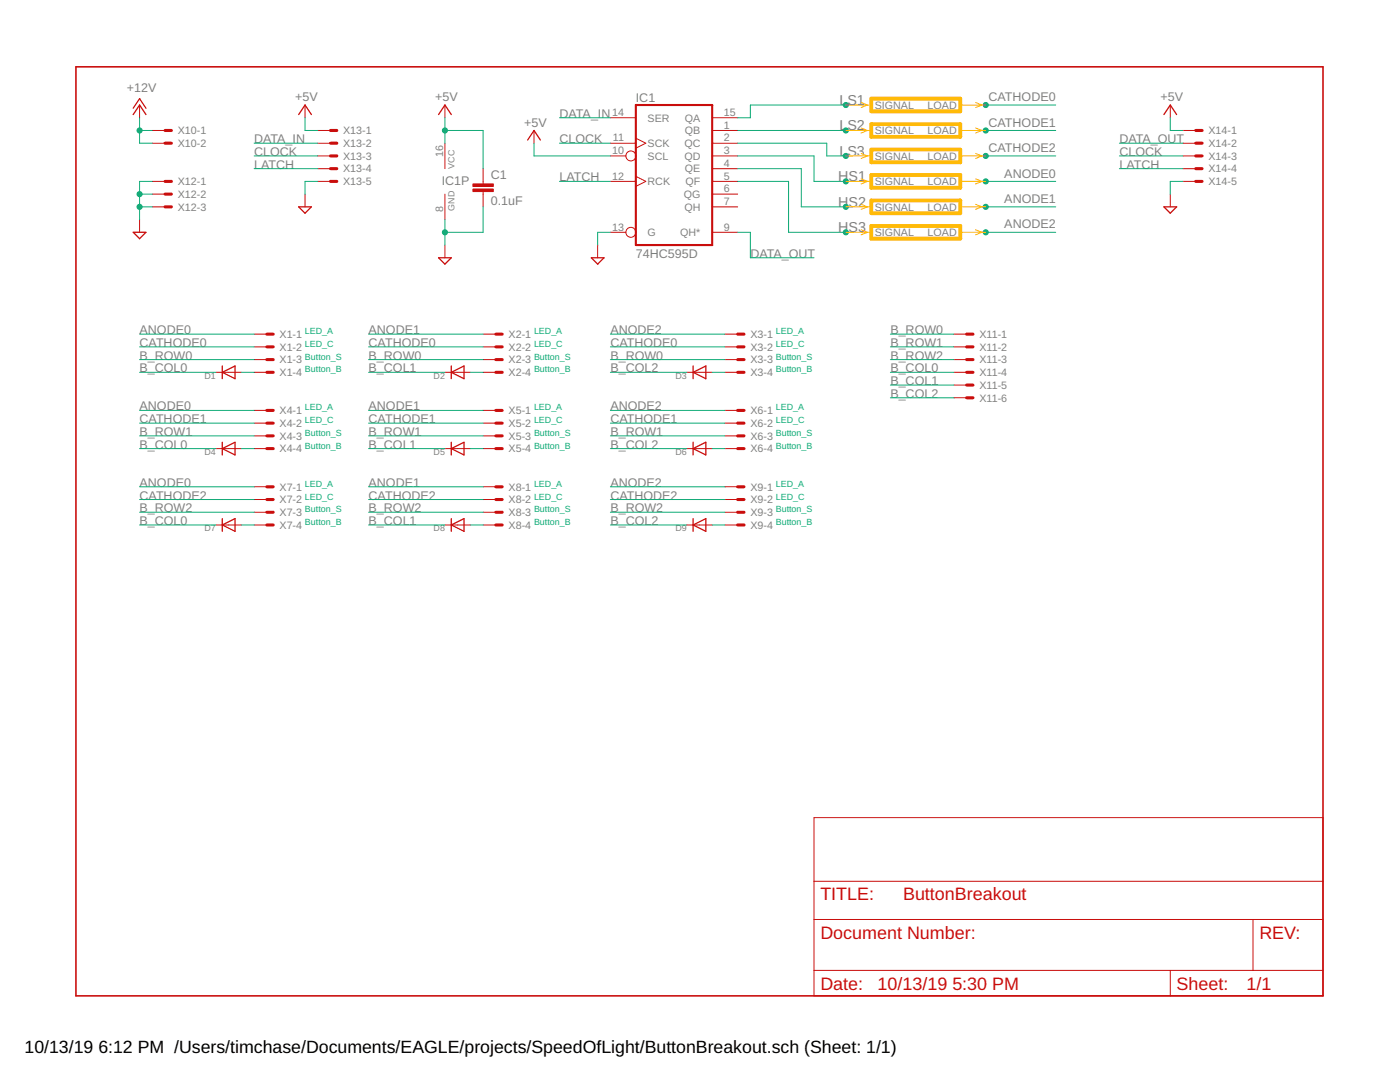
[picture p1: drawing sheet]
<svg xmlns="http://www.w3.org/2000/svg" width="279mm" height="216mm" viewBox="0 0 279 216" stroke-linecap="round" stroke-linejoin="round" font-family="sans-serif">
<path d="M15.2 13.3h248.8v185.4h-248.8z" fill="none" stroke="#c90d0c" stroke-width=".32"/>
<g fill="none" stroke="#c90d0c" stroke-width=".2">
<path d="M27.9 21v2.5M30.4 26h2.5M30.4 28.6h2.5M30.4 36.2h2.5M30.4 38.7h2.5M60.9 21v2.5M60.9 38.7v2.6M63.4 26h2.6M63.4 28.6h2.6M63.4 31.1h2.6M63.4 33.7h2.6M63.4 36.2h2.6"/>
<path d="M88.8 21v2.5M88.8 28.6v5.1M88.8 38.7v5.1M96.4 33.7v3M96.4 38.2v3.1M106.6 26v2.6M121.8 28.6h5.1M121.8 31.1h3.1M121.8 36.2h5.1M121.8 23.5h5.1M126.9 27.6l2 1-2 1M126.9 35.2l2 1-2 1"/>
<path d="M142.1 26h5.1M142.1 28.6h5.1M142.1 31.1h5.1M142.1 33.7h5.1M142.1 36.2h5.1M142.1 38.7h5.1M142.1 23.5h5.1M233.6 21v2.5M233.6 38.7v2.6M236.1 26h2.5M236.1 28.6h2.5M236.1 31.1h2.5"/>
<path d="M236.1 33.7h2.5M236.1 36.2h2.5M27.9 43.8v2.6M30.4 41.3h2.5M88.8 48.9v2.5M119.3 48.9v2.5M121.8 46.4h3.1M142.1 41.3h5.1M142.1 46.4h5.1M43.1 74.3h5.1M50.7 74.3h2.6M50.7 66.7h2.6"/>
<path d="M50.7 69.2h2.6M50.7 71.8h2.6M88.8 74.3h5.1M96.4 74.3h2.6M96.4 66.7h2.6M96.4 69.2h2.6M96.4 71.8h2.6M137.1 74.3h5M144.7 74.3h2.5M144.7 66.7h2.5M144.7 69.2h2.5M144.7 71.8h2.5"/>
<path d="M190.4 74.3h2.5M190.4 66.7h2.5M190.4 69.2h2.5M190.4 71.8h2.5M190.4 76.8h2.5M190.4 79.4h2.5M43.1 89.5h5.1M50.7 89.5h2.6M50.7 81.9h2.6M50.7 84.4h2.6M50.7 87h2.6M50.7 97.1h2.6"/>
<path d="M50.7 99.7h2.6M88.8 89.5h5.1M96.4 89.5h2.6M96.4 81.9h2.6M96.4 84.4h2.6M96.4 87h2.6M96.4 97.1h2.6M96.4 99.7h2.6M137.1 89.5h5M144.7 89.5h2.5M144.7 81.9h2.5M144.7 84.4h2.5"/>
<path d="M144.7 87h2.5M144.7 97.1h2.5M144.7 99.7h2.5M43.1 104.8h5.1M50.7 104.8h2.6M50.7 102.2h2.6M88.8 104.8h5.1M96.4 104.8h2.6M96.4 102.2h2.6M137.1 104.8h5M144.7 104.8h2.5M144.7 102.2h2.5"/>
<path d="M162.5 163.2h101.5v35.5h-101.5zM162.5 175.9h101.5M162.5 183.5h101.5M162.5 193.6h101.5M233.6 193.6v5.1M250.1 183.5v10.1"/>
<circle cx="125.9" cy="31.1" r=".99"/>
<circle cx="125.9" cy="46.4" r=".99"/>
</g>
<path d="M126.9 21h15.2v27.9h-15.2z" fill="none" stroke="#c90d0c" stroke-width=".42"/>
<g fill="none" stroke="#c90d0c" stroke-width=".25">
<path d="M26.6 22.9l1.3-1.9 1.2 1.9M26.6 21.6l1.3-1.9 1.2 1.9M59.6 22.9l1.3-1.9 1.2 1.9M87.5 22.9l1.3-1.9 1.3 1.9M105.3 27.9l1.3-1.9 1.2 1.9M232.3 22.9l1.3-1.9 1.2 1.9M26.6 46.4h2.5l-1.2 1.2zM59.6 41.3h2.5l-1.2 1.2zM87.5 51.4h2.6l-1.3 1.3zM118 51.4h2.5l-1.2 1.3zM232.3 41.3h2.5l-1.2 1.2zM44.4 74.3l2.5-1.3v2.6z"/>
<path d="M44.4 73v2.6M90.1 74.3l2.5-1.3v2.6zM90.1 73v2.6M138.3 74.3l2.6-1.3v2.6zM138.3 73v2.6M44.4 88.2v2.6M44.4 89.5l2.5-1.3v2.6zM90.1 88.2v2.6M90.1 89.5l2.5-1.3v2.6zM138.3 88.2v2.6M138.3 89.5l2.6-1.3v2.6zM44.4 103.5v2.5"/>
<path d="M44.4 104.8l2.5-1.3v2.5zM90.1 103.5v2.5M90.1 104.8l2.5-1.3v2.5zM138.3 103.5v2.5M138.3 104.8l2.6-1.3v2.5z"/>
</g>
<g fill="#c90d0c" stroke="#c90d0c" stroke-width=".2">
<path d="M94.4 37.7h4v.5h-4z"/>
<path d="M94.4 36.7h4v.5h-4z"/>
</g>
<g fill="none" stroke="#c90d0c" stroke-width=".61">
<path d="M32.9 28.6h1.3M32.9 26h1.3M32.9 36.2h1.3M32.9 38.7h1.3M66 28.6h1.2M66 26h1.2M66 36.2h1.2M66 31.1h1.2M66 33.7h1.2M238.6 28.6h1.3M238.6 26h1.3M238.6 36.2h1.3"/>
<path d="M238.6 31.1h1.3M238.6 33.7h1.3M32.9 41.3h1.3M53.3 66.7h1.2M53.3 69.2h1.2M53.3 71.8h1.2M53.3 74.3h1.2M99 66.7h1.2M99 69.2h1.2M99 71.8h1.2M99 74.3h1.2M147.2 66.7h1.3"/>
<path d="M147.2 69.2h1.3M147.2 71.8h1.3M147.2 74.3h1.3M192.9 66.7h1.3M192.9 69.2h1.3M192.9 71.8h1.3M192.9 74.3h1.3M192.9 76.8h1.3M192.9 79.4h1.3M53.3 81.9h1.2M53.3 84.4h1.2M53.3 87h1.2"/>
<path d="M53.3 89.5h1.2M53.3 97.1h1.2M53.3 99.7h1.2M99 81.9h1.2M99 84.4h1.2M99 87h1.2M99 89.5h1.2M99 97.1h1.2M99 99.7h1.2M147.2 81.9h1.3M147.2 84.4h1.3M147.2 87h1.3"/>
<path d="M147.2 89.5h1.3M147.2 97.1h1.3M147.2 99.7h1.3M53.3 102.2h1.2M53.3 104.8h1.2M99 102.2h1.2M99 104.8h1.2M147.2 102.2h1.3M147.2 104.8h1.3"/>
</g>
<g fill="none" stroke="#0dab76" stroke-width=".2">
<path d="M27.9 23.5v5.1h2.5M27.9 38.7h2.5M27.9 26h2.5M30.4 36.2h-2.5v7.6M50.7 33.7h12.7M50.7 31.1h12.7M50.7 28.6h12.7M60.9 23.5v2.5h2.5M63.4 36.2h-2.5v2.5M88.8 23.5v5.1M88.8 26h7.6v7.7M106.6 28.6v2.5h15.2"/>
<path d="M111.7 36.2h10.1M111.7 28.6h10.1M111.7 23.5h10.1M147.2 36.2h10.2v10.2h12.7M147.2 31.1h15.3v5.1h7.6M147.2 33.7h12.7v7.6h10.2M147.2 26h22.9M147.2 28.6h17.8v2.5h5.1M172.6 21h-22.8v2.5h-2.6M195.5 36.2h15.2M195.5 26h15.2M195.5 31.1h15.2"/>
<path d="M195.5 21h15.2M223.4 33.7h12.7M223.4 31.1h12.7M223.4 28.6h12.7M233.6 23.5v2.5h2.5M236.1 36.2h-2.5v2.5M27.9 41.3h2.5M88.8 43.8v5.1M96.4 41.3v5.1h-7.6M121.8 46.4h-2.5v2.5M147.2 46.4h2.6v5h12.7M195.5 46.4h15.2"/>
<path d="M195.5 41.3h15.2M27.9 69.2h22.8M27.9 71.8h22.8M27.9 74.3h15.2M27.9 66.7h22.8M48.2 74.3h2.5M73.6 69.2h22.8M73.6 71.8h22.8M73.6 74.3h15.2M73.6 66.7h22.8M93.9 74.3h2.5M121.8 69.2h22.9"/>
<path d="M121.8 71.8h22.9M121.8 74.3h15.3M121.8 66.7h22.9M142.1 74.3h2.6M177.7 69.2h12.7M177.7 71.8h12.7M177.7 74.3h12.7M177.7 76.8h12.7M177.7 66.7h12.7M177.7 79.4h12.7M27.9 87h22.8M27.9 89.5h15.2"/>
<path d="M27.9 84.4h22.8M27.9 99.7h22.8M27.9 81.9h22.8M27.9 97.1h22.8M48.2 89.5h2.5M73.6 87h22.8M73.6 89.5h15.2M73.6 84.4h22.8M73.6 99.7h22.8M73.6 81.9h22.8M73.6 97.1h22.8M93.9 89.5h2.5"/>
<path d="M121.8 87h22.9M121.8 89.5h15.3M121.8 84.4h22.9M121.8 99.7h22.9M121.8 81.9h22.9M121.8 97.1h22.9M142.1 89.5h2.6M27.9 102.2h22.8M27.9 104.8h15.2M48.2 104.8h2.5M73.6 102.2h22.8M73.6 104.8h15.2"/>
<path d="M93.9 104.8h2.5M121.8 102.2h22.9M121.8 104.8h15.3M142.1 104.8h2.6"/>
</g>
<g fill="#0dab76" stroke="#0dab76" stroke-width=".2">
<circle cx="88.8" cy="46.4" r=".51"/>
<circle cx="27.9" cy="38.7" r=".51"/>
<circle cx="27.9" cy="41.3" r=".51"/>
<circle cx="88.8" cy="26" r=".51"/>
<circle cx="168.8" cy="21" r=".51"/>
<circle cx="168.8" cy="26" r=".51"/>
<circle cx="168.8" cy="31.1" r=".51"/>
<circle cx="168.8" cy="36.2" r=".51"/>
<circle cx="168.8" cy="41.3" r=".51"/>
<circle cx="168.8" cy="46.4" r=".51"/>
<circle cx="196.7" cy="21" r=".51"/>
<circle cx="196.7" cy="26" r=".51"/>
<circle cx="196.7" cy="31.1" r=".51"/>
<circle cx="196.7" cy="36.2" r=".51"/>
<circle cx="196.7" cy="41.3" r=".51"/>
<circle cx="196.7" cy="46.4" r=".51"/>
<circle cx="27.9" cy="26" r=".51"/>
</g>
<path d="M173.9 19.7h17.7v2.5h-17.7zM173.9 34.9h17.7v2.6h-17.7zM173.9 24.8h17.7v2.5h-17.7zM173.9 29.8h17.7v2.6h-17.7zM173.9 40h17.7v2.5h-17.7zM173.9 45.1h17.7v2.5h-17.7z" fill="none" stroke="#ffba08" stroke-width=".76"/>
<g fill="none" stroke="#ffba08" stroke-width=".2">
<path d="M168.8 36.2h5.1M168.8 21h5.1M168.8 26h5.1M168.8 31.1h5.1M171.9 35.7l1.2 .5-1.2 .5M171.9 20.4l1.2 .6-1.2 .5M171.9 25.5l1.2 .5-1.2 .5M171.9 30.6l1.2 .5-1.2 .5M191.6 36.2h5.1M191.6 21h5.1M191.6 26h5.1M191.6 31.1h5.1"/>
<path d="M194.7 35.7l1.3 .5-1.3 .5M194.7 20.4l1.3 .6-1.3 .5M194.7 25.5l1.3 .5-1.3 .5M194.7 30.6l1.3 .5-1.3 .5M168.8 41.3h5.1M168.8 46.4h5.1M171.9 40.8l1.2 .5-1.2 .5M171.9 45.8l1.2 .6-1.2 .5M191.6 41.3h5.1M191.6 46.4h5.1M194.7 40.8l1.3 .5-1.3 .5M194.7 45.8l1.3 .6-1.3 .5"/>
</g>
<g font-size="3.6" fill="#c90d0c">
<text x="163.7" y="179.7">TITLE:</text>
<text x="180.2" y="179.7">ButtonBreakout</text>
<text x="163.7" y="187.3">Document Number:</text>
<text x="251.3" y="187.3">REV:</text>
<text x="163.7" y="197.4">Date:</text>
<text x="175.1" y="197.4">10/13/19</text>
<text x="190.1" y="197.4">5:30 PM</text>
<text x="234.8" y="197.4">Sheet:</text>
<text x="248.8" y="197.4">1/1</text>
</g>
<g font-size="3.5">
<text x="4.9" y="210">10/13/19</text>
<text x="19.6" y="210">6:12 PM /Users/timchase/Documents/EAGLE/projects/SpeedOfLight/ButtonBreakout.sch (Sheet: 1/1)</text>
</g>
<g font-size="2.9" fill="#808080">
<text x="167.5" y="21">LS1</text>
<text x="167.5" y="26">LS2</text>
<text x="167.5" y="31.1">LS3</text>
<text x="167.3" y="36.2">HS1</text>
<text x="167.3" y="41.3">HS2</text>
<text x="167.3" y="46.4">HS3</text>
</g>
<g font-size="2.5" fill="#808080">
<text x="25.3" y="18.4">+12V</text>
<text x="58.9" y="20.2">+5V</text>
<text x="86.8" y="20.2">+5V</text>
<text x="111.7" y="23.5">DATA_IN</text>
<text x="126.9" y="20.3">IC1</text>
<text x="197.3" y="20.2">CATHODE0</text>
<text x="231.6" y="20.2">+5V</text>
<text x="50.7" y="28.6">DATA_IN</text>
<text x="104.6" y="25.3">+5V</text>
<text x="111.7" y="28.6">CLOCK</text>
<text x="197.3" y="25.3">CATHODE1</text>
<text x="223.4" y="28.6">DATA_OUT</text>
<text x="50.7" y="33.7">LATCH</text>
<text x="50.7" y="31.1">CLOCK</text>
<text x="97.9" y="35.8">C1</text>
<text x="197.3" y="30.4">CATHODE2</text>
<text x="200.4" y="35.4">ANODE0</text>
<text x="223.4" y="33.7">LATCH</text>
<text x="223.4" y="31.1">CLOCK</text>
<text x="88.2" y="36.8">IC1P</text>
<text x="97.9" y="40.9">0.1uF</text>
<text x="111.7" y="36.2">LATCH</text>
<text x="200.4" y="40.5">ANODE1</text>
<text x="200.4" y="45.6">ANODE2</text>
<text x="126.9" y="51.4">74HC595D</text>
<text x="149.8" y="51.4">DATA_OUT</text>
<text x="27.9" y="69.2">CATHODE0</text>
<text x="27.9" y="66.7">ANODE0</text>
<text x="27.9" y="71.7">B_ROW0</text>
<text x="73.6" y="69.2">CATHODE0</text>
<text x="73.6" y="66.7">ANODE1</text>
<text x="73.6" y="71.7">B_ROW0</text>
<text x="121.8" y="69.2">CATHODE0</text>
<text x="121.8" y="66.7">ANODE2</text>
<text x="121.8" y="71.7">B_ROW0</text>
<text x="177.7" y="69.2">B_ROW1</text>
<text x="177.7" y="71.7">B_ROW2</text>
<text x="177.7" y="66.7">B_ROW0</text>
<text x="27.9" y="74.3">B_COL0</text>
<text x="73.6" y="74.3">B_COL1</text>
<text x="121.8" y="74.3">B_COL2</text>
<text x="177.7" y="76.8">B_COL1</text>
<text x="177.7" y="74.3">B_COL0</text>
<text x="27.9" y="81.9">ANODE0</text>
<text x="73.6" y="81.9">ANODE1</text>
<text x="121.8" y="81.9">ANODE2</text>
<text x="177.7" y="79.4">B_COL2</text>
<text x="27.9" y="87">B_ROW1</text>
<text x="27.9" y="84.4">CATHODE1</text>
<text x="27.9" y="89.5">B_COL0</text>
<text x="73.6" y="87">B_ROW1</text>
<text x="73.6" y="89.5">B_COL1</text>
<text x="73.6" y="84.4">CATHODE1</text>
<text x="121.8" y="87">B_ROW1</text>
<text x="121.8" y="84.4">CATHODE1</text>
<text x="121.8" y="89.5">B_COL2</text>
<text x="27.9" y="99.7">CATHODE2</text>
<text x="27.9" y="97.1">ANODE0</text>
<text x="73.6" y="99.7">CATHODE2</text>
<text x="73.6" y="97.1">ANODE1</text>
<text x="121.8" y="99.7">CATHODE2</text>
<text x="121.8" y="97.1">ANODE2</text>
<text x="27.9" y="102.2">B_ROW2</text>
<text x="27.9" y="104.8">B_COL0</text>
<text x="73.6" y="102.2">B_ROW2</text>
<text x="73.6" y="104.8">B_COL1</text>
<text x="121.8" y="102.2">B_ROW2</text>
<text x="121.8" y="104.8">B_COL2</text>
</g>
<g font-size="2.1" fill="#808080">
<text x="122.2" y="23.1">14</text>
<text x="144.5" y="23.1">15</text>
<text x="174.6" y="21.7">SIGNAL</text>
<text x="185.1" y="21.7">LOAD</text>
<text x="35.5" y="29.3">X10-2</text>
<text x="35.5" y="26.8">X10-1</text>
<text x="68.5" y="26.8">X13-1</text>
<text x="68.5" y="29.3">X13-2</text>
<text x="122.3" y="28.2">11</text>
<text x="129.2" y="29.3">SCK</text>
<text x="129.2" y="24.3">SER</text>
<text x="136.6" y="29.3">QC</text>
<text x="136.7" y="26.8">QB</text>
<text x="136.7" y="24.3">QA</text>
<text x="144.5" y="25.7">1</text>
<text x="144.5" y="28.2">2</text>
<text x="174.6" y="26.8">SIGNAL</text>
<text x="185.1" y="26.8">LOAD</text>
<text x="241.2" y="26.8">X14-1</text>
<text x="241.2" y="29.3">X14-2</text>
<text x="68.5" y="31.9">X13-3</text>
<text x="68.5" y="34.4">X13-4</text>
<text x="88.4" y="31.3" transform="rotate(-90 88.4 31.3)">16</text>
<text x="122.2" y="30.8">10</text>
<text x="122.2" y="35.8">12</text>
<text x="129.2" y="31.9">SCL</text>
<text x="136.6" y="31.9">QD</text>
<text x="136.7" y="34.4">QE</text>
<text x="144.5" y="30.8">3</text>
<text x="144.5" y="33.3">4</text>
<text x="144.5" y="35.8">5</text>
<text x="174.6" y="31.9">SIGNAL</text>
<text x="185.1" y="31.9">LOAD</text>
<text x="241.2" y="31.9">X14-3</text>
<text x="241.2" y="34.4">X14-4</text>
<text x="35.5" y="37">X12-1</text>
<text x="35.5" y="39.5">X12-2</text>
<text x="68.5" y="37">X13-5</text>
<text x="129.2" y="37">RCK</text>
<text x="136.5" y="39.5">QG</text>
<text x="136.8" y="37">QF</text>
<text x="144.5" y="38.4">6</text>
<text x="144.5" y="40.9">7</text>
<text x="174.6" y="37">SIGNAL</text>
<text x="185.1" y="37">LOAD</text>
<text x="241.2" y="37">X14-5</text>
<text x="35.5" y="42">X12-3</text>
<text x="88.4" y="42.3" transform="rotate(-90 88.4 42.3)">8</text>
<text x="122.2" y="46">13</text>
<text x="129.2" y="47.1">G</text>
<text x="135.8" y="47.1">QH*</text>
<text x="136.6" y="42">QH</text>
<text x="144.5" y="46">9</text>
<text x="174.6" y="42">SIGNAL</text>
<text x="174.6" y="47.1">SIGNAL</text>
<text x="185.1" y="42">LOAD</text>
<text x="185.1" y="47.1">LOAD</text>
<text x="55.8" y="67.4">X1-1</text>
<text x="55.8" y="70">X1-2</text>
<text x="101.5" y="67.4">X2-1</text>
<text x="101.5" y="70">X2-2</text>
<text x="149.8" y="67.4">X3-1</text>
<text x="149.8" y="70">X3-2</text>
<text x="195.5" y="67.4">X11-1</text>
<text x="195.5" y="70">X11-2</text>
<text x="55.8" y="72.5">X1-3</text>
<text x="55.8" y="75">X1-4</text>
<text x="101.5" y="72.5">X2-3</text>
<text x="101.5" y="75">X2-4</text>
<text x="149.8" y="72.5">X3-3</text>
<text x="149.8" y="75">X3-4</text>
<text x="195.5" y="72.5">X11-3</text>
<text x="195.5" y="75">X11-4</text>
<text x="195.5" y="77.6">X11-5</text>
<text x="55.8" y="82.7">X4-1</text>
<text x="101.5" y="82.7">X5-1</text>
<text x="149.8" y="82.7">X6-1</text>
<text x="195.5" y="80.1">X11-6</text>
<text x="55.8" y="85.2">X4-2</text>
<text x="55.8" y="87.7">X4-3</text>
<text x="101.5" y="85.2">X5-2</text>
<text x="101.5" y="87.7">X5-3</text>
<text x="149.8" y="85.2">X6-2</text>
<text x="149.8" y="87.7">X6-3</text>
<text x="55.8" y="90.3">X4-4</text>
<text x="101.5" y="90.3">X5-4</text>
<text x="149.8" y="90.3">X6-4</text>
<text x="55.8" y="97.9">X7-1</text>
<text x="55.8" y="100.4">X7-2</text>
<text x="101.5" y="97.9">X8-1</text>
<text x="101.5" y="100.4">X8-2</text>
<text x="149.8" y="97.9">X9-1</text>
<text x="149.8" y="100.4">X9-2</text>
<text x="55.8" y="103">X7-3</text>
<text x="55.8" y="105.5">X7-4</text>
<text x="101.5" y="103">X8-3</text>
<text x="101.5" y="105.5">X8-4</text>
<text x="149.8" y="103">X9-3</text>
<text x="149.8" y="105.5">X9-4</text>
</g>
<g font-size="1.8" fill="#808080">
<text x="90.7" y="33.7" transform="rotate(-90 90.7 33.7)">VCC</text>
<text x="90.7" y="42" transform="rotate(-90 90.7 42)">GND</text>
<text x="40.8" y="75.6">D1</text>
<text x="86.5" y="75.6">D2</text>
<text x="134.8" y="75.6">D3</text>
<text x="40.8" y="90.8">D4</text>
<text x="86.5" y="90.8">D5</text>
<text x="134.8" y="90.8">D6</text>
<text x="40.8" y="106">D7</text>
<text x="86.5" y="106">D8</text>
<text x="134.8" y="106">D9</text>
</g>
<g font-size="1.8" fill="#0dab76">
<text x="60.9" y="66.7">LED_A</text>
<text x="60.9" y="69.2">LED_C</text>
<text x="60.9" y="71.7">Button_S</text>
<text x="106.6" y="66.7">LED_A</text>
<text x="106.6" y="69.2">LED_C</text>
<text x="106.6" y="71.7">Button_S</text>
<text x="154.8" y="66.7">LED_A</text>
<text x="154.8" y="69.2">LED_C</text>
<text x="154.8" y="71.7">Button_S</text>
<text x="60.9" y="74.3">Button_B</text>
<text x="106.6" y="74.3">Button_B</text>
<text x="154.8" y="74.3">Button_B</text>
<text x="60.9" y="81.9">LED_A</text>
<text x="106.6" y="81.9">LED_A</text>
<text x="154.8" y="81.9">LED_A</text>
<text x="60.9" y="84.4">LED_C</text>
<text x="60.9" y="87">Button_S</text>
<text x="60.9" y="89.5">Button_B</text>
<text x="106.6" y="84.4">LED_C</text>
<text x="106.6" y="87">Button_S</text>
<text x="106.6" y="89.5">Button_B</text>
<text x="154.8" y="84.4">LED_C</text>
<text x="154.8" y="87">Button_S</text>
<text x="154.8" y="89.5">Button_B</text>
<text x="60.9" y="97.1">LED_A</text>
<text x="60.9" y="99.7">LED_C</text>
<text x="106.6" y="97.1">LED_A</text>
<text x="106.6" y="99.7">LED_C</text>
<text x="154.8" y="97.1">LED_A</text>
<text x="154.8" y="99.7">LED_C</text>
<text x="60.9" y="102.2">Button_S</text>
<text x="60.9" y="104.8">Button_B</text>
<text x="106.6" y="102.2">Button_S</text>
<text x="106.6" y="104.8">Button_B</text>
<text x="154.8" y="102.2">Button_S</text>
<text x="154.8" y="104.8">Button_B</text>
</g>
</svg>
